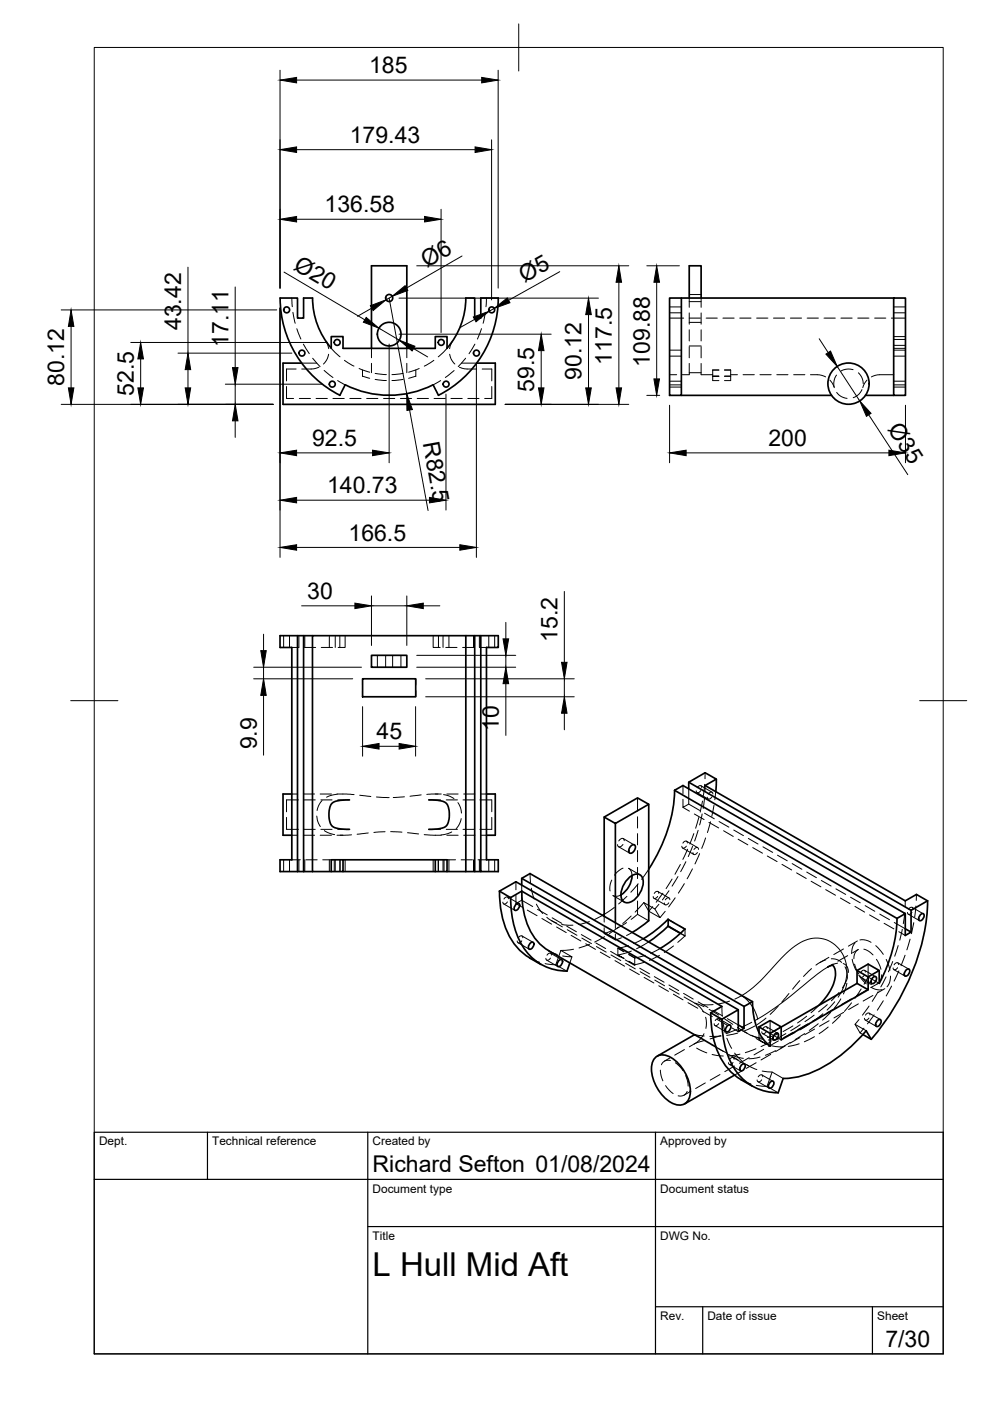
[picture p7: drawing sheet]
<svg xmlns="http://www.w3.org/2000/svg" width="210mm" height="297mm" viewBox="0 0 210 297" stroke-linecap="round" stroke-linejoin="round" font-family="sans-serif">
<!-- layer: Hidden -->
<g fill="none" stroke="#000" stroke-width=".21">
<path d="M61.9 63.2l.1 1.8M62.1 66.2l.5 2.3M62.8 78.2h-2.1v2.6M62.9 69.7l.9 2.2M63.9 77h3.3M64.3 73l1.3 2M66.3 76l1.6 1.7M67.6 77.9a6.5 6.5 0 0 1-3.6 .3M68.7 78.5l1.9 1.5M69.1 72.4l.6 1.5M69.7 75.1l-.3 .9-.8 1.2M70.2 73.9l1.9 1.8"/>
<path d="M73 76.4l2.1 1.2M76.1 78.1l2.3 .8M76.9 79.8h.1M76.9 78.5v1.3M76.9 79.8l1.5 .4M78.8 73.9v1.9M78.8 77v2M79.5 79.2l2.4 .2M85.5 79.2l-2.4 .2M86.3 73.9v1.9M86.3 77v2M88.1 78.5l.1 1.3"/>
<path d="M88.1 79.8l-1.5 .4M88.1 79.8h.1M88.9 78.1l-2.3 .8M92 76.4l-2 1.2M94.8 73.9l-1.9 1.8M95.3 75.1l.3 .9 .8 1.2M95.9 72.4l-.6 1.5M96.3 78.6l-1.9 1.4M97.4 77.9h.1a6.5 6.5 0 0 0 3.5 .3M97.9 77h3.2M98.7 76l-1.5 1.7M100.7 73l-1.3 2"/>
<path d="M102.1 69.7l-.9 2.2M102.2 78.2h2.1v2.6M102.9 66.2l-.5 2.3M103.1 63.2l-.1 1.8M142 67.4h2.9M142 79.4h1.5M142 75.5h2.5M142 74.2h2.5M142 66.3h2.5M142 65.1h2.5M144.7 79.4h1.4v-.4h2.6v.4h2.4M146.1 63.2v2"/>
<path d="M146.1 66.3v2.4M146.1 69.9v2.4M146.1 73.5v2.4M146.1 77.1v1.9M146.1 67.4h2.4M146.1 73.3h2.6M146.1 68.4h2.6M146.1 64h2.6M146.1 62.4h2.6M148.7 63.2v2M148.7 66.3v2.4M148.7 69.9v2.4"/>
<path d="M148.7 73.5v2.4M148.7 77.1v1.9M149.7 67.4h2.4M151.1 78.5h1.3zM151.1 78.5v2.2h1.3M152.4 79.8h-1.3h1.3M153.3 67.4h2.4M153.6 78.5h1.3zM153.6 79.8h1.3M154.9 79.8v.9h-1.3M154.9 78.5v1.3M154.9 79.4h1.5"/>
<path d="M156.8 67.4h2.4M157.5 79.4h2.4M160.4 67.4h2.4M161.1 79.4h2.4M164 67.4h2.4M164.7 79.4h2.4M167.6 67.4h2.3M168.3 79.4h2.3M171.1 67.4h2.4M171.8 79.4a5.3 5.3 0 0 1 3.2 .5M174.7 67.4h2.4M177.4 79.5l-.5 1.1-.1 1.4"/>
<path d="M178.3 67.4h2.4M180.9 78.4l-1.1-.2-1.5 .5M181.9 67.4h2.3M182 79l.4 .5a3.1 3.1 0 0 1 .6 1.9M185.4 67.4h2.4M189 67.4h3M189.5 79.4l-3.5 .1-1.2 .4M189.5 73.9h2.5M189.5 71.4h2.5M189.5 75.5h2.5M189.5 74.2h2.5M189.5 66.3h2.5"/>
<path d="M189.5 65.1h2.5M189.5 73.2h2.5M189.5 72h2.5M60.7 81.9v2.6h1.6M63.5 84.5h2.3M67 84.5h2.4M70.6 84.5h2.4M71.6 80.7l1.6 .9M74.2 84.5h2.4M77.7 84.5h2.4M79.5 80.4l2.4 .3M81.3 84.5h2.4"/>
<path d="M84.9 84.5h2.4M85.5 80.4l-2.4 .3M88.5 84.5h2.3M92 84.5h2.4M93.4 80.7l-1.6 .9M95.6 84.5h2.4M99.2 84.5h2.4M104.3 81.9v2.6h-1.5M142 81.6h2.5M142 82.1h2.5M142 80.8h2.5M176 80.6l.4 .6 .5 1"/>
<path d="M177.4 83.2l.2 .2a3 3 0 0 0 2 1.1M182.8 82.6l-.1 .2a2.97 2.97 0 0 1-1.8 1.5M183.8 80.6l-.5 .6-.4 1M189.5 81.6h2.5M189.5 82.1h2.5M189.5 80.8h2.5M60.1 134.8v2.5M61.4 134.8v2.5M61.9 137.3h1.5M63.4 134.8v2.5M64.6 137.3h2.3M64.6 134.8v2.5"/>
<path d="M68.1 137.3h2.4M69.8 134.8v2.5M71.1 134.8v2.5M72.1 134.8v2.5M73.2 134.8v2.5h-1.5M80 138.9v2.6M81.8 138.9v2.6M83.2 138.9v2.6M85 138.9v2.6M91.8 134.8v2.5h1.5M93 134.8v2.5M93.9 134.8v2.5"/>
<path d="M94.5 137.3h2.4M95.2 134.8v2.5M98.1 137.3h2.4M100.4 134.8v2.5M101.6 134.8l.1 2.5h1.4M103.6 134.8v2.5M104.9 134.8v2.5M76.9 146.4v1.3M76.9 143.9v1.3M88.1 143.9l.1 1.3M88.2 146.4l-.1 1.3M60.7 173.3v2.5h2.6"/>
<path d="M61.9 168.3h1.2M61.9 177.1h1.2M63.3 169.6h-2.6v2.5M64.3 168.3h2.4M64.3 177.1h2.4M64.5 169.6h2.3M64.5 175.8h2.3M67.2 173a4.3 4.3 0 0 0 .7 2.2M67.9 168.3h2.4M67.9 177.1h2.4M68 169.6h2.4M68 175.8h2.4"/>
<path d="M68.3 169.7l-.6 .8-.5 1.3M68.8 176.1l.8 .5 1.4 .4M71.5 168.3l3.6 .2M71.5 177.1h1.2M71.5 168.4l-1.5 .3-.8 .3M71.6 169.6h2.5M71.6 175.8h2.5M74.5 177l-2.4 .1M76.3 168.6l2.3 .3M78.1 176.6l-2.4 .3M79.8 169l2.7 .1M81.6 176.3l-2.3 .2"/>
<path d="M82.8 176.3l2.4 .1M85.7 168.9l-2.3 .2M86.4 176.6l2.4 .2M89.3 168.5l-2.4 .3M89.9 177l2.4 .1M90.9 169.6h2.5M90.9 175.8h2.5M92.3 168.3h1.3M92.3 177.1h1.3M92.9 168.3l-2.4 .1M94 168.5l1.4 .4 .8 .4M94.6 169.6h2.4"/>
<path d="M94.6 175.8h2.4M94.7 168.3h2.4M94.7 177.1h2.4M95.8 176.4l-.9 .4-1.4 .2M97.1 170.2a4.2 4.2 0 0 1 .8 2.2M97.8 173.6l-.3 1-.8 1.1M98.2 169.6h2.4M98.2 175.8h2.4M98.3 168.3h2.4M98.3 177.1h2.4M101.7 169.6h2.6v2.5M101.9 168.3h1.2"/>
<path d="M101.9 177.1h1.2M104.3 173.3v2.5h-2.6M131.1 179.5l2.4 1.4M132.1 179a.64 .64 0 0 1-.5 .5 .64 .64 0 0 1-.6-.2l-.1-.2M132.1 177.8l2.4 1.4M132.4 178.3a.53 .53 0 0 0-.5-.6 .53 .53 0 0 0-.6 .5l-.1 .1M135.2 169.2v2.8M135.2 173.2v2.4M135.2 176.7v2.4M144.7 179.8l2.4 1.4M144.8 166.5v1.8M144.8 171.2l1.4 .8"/>
<path d="M145.5 179.4a.47 .47 0 0 1-.4 .4 .47 .47 0 0 1-.5-.3v-.1M145.6 178.4l2.3 1.3M145.7 178.7a.48 .48 0 0 0-.5-.4 .48 .48 0 0 0-.4 .5M146 167.3v3.2l-1.2 .7v-1.7M146 170.5l2.3 1.3M146.9 179.4l-1 2.2M147.1 176.7l-.8 2.3M147.2 172.6l2.1 1.2M147.8 168l2.3 1.4M148 176.1l-.7 2.2M148.2 173.3l-.7 2.3M148.6 167.6l-.1 .1a.47 .47 0 0 1-.4 .4 .47 .47 0 0 1-.5-.4"/>
<path d="M148.6 166.6l2.4 1.4M148.8 167a.48 .48 0 0 0-.5-.5 .48 .48 0 0 0-.5 .5M148.9 172.6l-.6 2.3M148.9 169.8l-.4 2.4M149.4 172.4l2 1.2M149.4 169l-.3 2.4M149.4 166.3l-.3 2.4M149.5 166.5v1.4M149.5 163.8v1.3M149.6 177.7l-.8 2.2M150.3 174.4l2.1 1.1M150.6 174.2l-.6 2.3"/>
<path d="M150.9 169a.48 .48 0 0 1-.5 .4 .48 .48 0 0 1-.4-.3v-.1M151.2 168.3a.45 .45 0 0 0-.5-.4 .45 .45 0 0 0-.4 .4l-.1 .1M151.4 170.7l-.5 2.4M151.7 167.8l-.1 1.8M152.5 174.2l2 1.2M153.4 176.1l2.1 1.2M155.6 176l2 1.2M156.5 177.9l2.1 1.2M158.7 177.8l2 1.2M159.6 179.7l2.1 1.2M161.8 179.5l2 1.2M60.1 182.3v2.5"/>
<path d="M61.4 182.3v2.5M61.9 182.3h1.8M63.4 182.3v2.5M64.6 182.3v2.5M64.9 182.3h2.3M68.4 182.3h1.8M69.8 182.3v2.5M70.9 182.3v2.5M71.1 182.3v2.5M72.1 182.3v2.5M73.2 182.3v2.5M91.8 182.3v2.5"/>
<path d="M92.9 182.3v2.5M93 182.3v2.5M93.9 182.3v2.5M94.1 182.3v2.5M94.8 182.3h1.8M95.2 182.3v2.5M97.8 182.3h2.4M100.4 182.3v2.5M101.3 182.3h1.8M101.6 182.3v2.5M103.6 182.3v2.5M104.9 182.3v2.5"/>
<path d="M106.8 191.7l2.4 1.3M107.6 191.2l-.1 .1a.47 .47 0 0 1-.4 .4 .47 .47 0 0 1-.5-.4M107.6 190.2l2.4 1.3M107.8 190.6a.48 .48 0 0 0-.5-.5 .48 .48 0 0 0-.5 .5M109.4 187v1.7M109.4 191.6l1.4 .8M109.8 199.9l2.4 1.3M110.6 187.6v3.3l-1.2 .7v-1.7M110.6 190.9l2.3 1.3M110.6 199.5a.47 .47 0 0 1-.5 .4 .47 .47 0 0 1-.4-.3v-.1M110.7 198.4l2.3 1.4M110.8 198.8a.48 .48 0 0 0-.4-.4 .48 .48 0 0 0-.5 .4"/>
<path d="M111.8 193l2.1 1.1M112.4 185.2l.1 1.9M112.6 188.3l.7 2.3M113.7 191.7l1.4 2M114 192.8l2 1.2M114.9 194.7l2.1 1.2M115.9 194.5l1 .7 1.1 .5M116.9 195.2l2.3 1.3M117.1 194.6l2 1.2M118 196.5l2.1 1.2M119.1 196l2.4 .2M120.2 196.4l2 1.2"/>
<path d="M120.3 197.1l2 1.2M121.1 198.3l2 1.2M123.3 198.1l2 1.2M123.4 198.9l2 1.2M125 195.4l-2.3 .6M126.3 199.9l2.1 1.2M127.8 194.1l-1.7 .9M128.1 194.3v1.2M128.1 196.7v1.2M128.2 198.6l-2.1 1.1M129.7 186.6l-.4 1.3v1M129.7 197.3l-1.6 .6 2.4 1.4 1.3-.5"/>
<path d="M130 189.9l2.3 1.3M130.2 192.4l-2.1 1.5M130.5 195.6v1.3M130.5 198.1v1.2M131.1 196.6l-1.9 1.4M131.6 189.7l-.7 .3-.9-.1M132.1 184.1l-1.2 .7-.6 .8M132.8 195.6l-2 1.2M132.9 190l-1.7 1.7M133.3 184.1l.6 .8 .1 .7M133.3 184.1l2.4 1.4M133.8 194.2l-1.8 1.6"/>
<path d="M134 197.7l-1.2 .6M135.2 193.9l-1.4 1M135.2 193.9l2.3 1.3M135.2 180.3v2.4M135.2 183.9v2.4M135.2 187.5v2.4M135.2 191v2.9M135.3 187.4l-1.5 1.8M136.4 199l-2.1 1.1M136.5 191.4l-1.8 2M136.5 191.4l2.4 1.3 .8-1M136.5 191.4l1.1 1.8 2.3 1.3"/>
<path d="M137.5 184.3l-1.5 2.1M137.5 199.7l-2.5 1.5M138.4 192.2l-.8 1M138.7 190.5l2.3 1.3M138.9 192.7l1 1.8M139.4 190.1a.47 .47 0 0 1-.4 .4 .47 .47 0 0 1-.5-.4M139.5 189l2.3 1.4M139.7 189.4a.48 .48 0 0 0-.5-.4 .48 .48 0 0 0-.5 .4M140.5 189.4l-1.4 1.9M141 193.2l-1.1 1.3M141.6 194.9l1.3 .8M141.7 194.9h.1"/>
<path d="M141.8 191.4v.1a.47 .47 0 0 1-.5 .4 .47 .47 0 0 1-.5-.4v-.1M141.8 188.9l-1.4 1.9M142 190.8a.45 .45 0 0 0-.4-.5 .45 .45 0 0 0-.5 .4v.1M142.5 186.4l-1.3 2M143.2 190.4l-1.4 1.9M143.7 185.9l-1.2 2M144 196.2l1.2 .8v1.4M144.3 183.3l-1.2 2.1M144.3 197.9l.9 .5zM145.1 187.4l-1.3 2M145.2 198.4l-1.5 1.4M145.4 182.7l-1.1 2.1"/>
<path d="M145.8 180.1l-1 2.1M146.8 184.2l-1.1 2.1M147.9 180.7l-.1 .1a.47 .47 0 0 1-.4 .4 .47 .47 0 0 1-.5-.4M148.1 180.1a.45 .45 0 0 0-.4-.5 .45 .45 0 0 0-.5 .4l-.1 .1M148.3 181l-1 2.2M162.7 181.5l2.1 1.2M164.8 181.3l2.1 1.2M165.8 183.3l2.1 1.2M168 183.1l2 1.2M168.9 185.1l2 1.2M171 184.9l2.1 1.2M172 186.8l2.1 1.2"/>
<path d="M174.1 186.7l2.1 1.2M175.1 188.6l2 1.2M177.2 188.5l2.1 1.1M178.2 190.4l2 1.2M180.3 190.2l2.1 1.2M181.3 192.2l2 1.2M181.3 199.9a3.1 3.1 0 0 0-.7 2.3M181.8 199.5l-1.9 1.1M182.3 199.3h1.3l1.1 .5M183.4 192l2.1 1.2M184.4 194l2 1.2M186.5 193.8l2.1 1.2"/>
<path d="M187.5 195.8l2 1.1M189.6 195.6l2.3 1.3M190.6 197.5l1.3 .8M191.3 197l-.5 2.3M191.8 193.5l-.3 2.3M191.9 191v1.3M192.6 193.8l2.3 1.4M193 199.1l-.7 2.3M193.4 193.4l-.1 .1a.47 .47 0 0 1-.4 .4 .47 .47 0 0 1-.5-.4v-.1M193.4 192.4l2.4 1.3M193.6 192.8a.48 .48 0 0 0-.5-.5 .48 .48 0 0 0-.5 .5M193.7 195.6l-.4 2.4"/>
<path d="M194.2 192.1l-.3 2.4M194.3 189.6v1.3M112.3 203.1l2.1 .9M115.6 204.3l2.2 .3M115.9 203.6l2.4 1.3M116.3 201.6l1.9 .8M116.7 203.1v.1a.47 .47 0 0 1-.5 .4 .47 .47 0 0 1-.5-.4M116.8 202.1l2.3 1.4M116.9 202.5a.48 .48 0 0 0-.5-.4 .48 .48 0 0 0-.4 .4M117.8 204.6l2.4 1.3M118.9 201.5l2.4 1.4-2-.2M118.9 201.5l-1.1 3.1"/>
<path d="M121.3 202.9l-.5 1.3M121.6 201.3l-2.7 .2M124.2 200.1l2.1 1.2M125 200.2l-2.2 .8M126.4 200.7l2.1 1.2M127.3 201.9l2 1.2M129.5 201.7l2 1.2M129.5 202.5l2.1 1.2M130.4 203.7l2 1.2M131 201v1.5M131 201l1.3 .8M132.3 203.2l-1.3-.7 1.3 .7"/>
<path d="M132.5 203.5l2.1 1.2M132.7 204.2l2 1.2M133.2 200.5l-2.2 .5 1.3 .8M133.3 203.8l1.3 .7zM133.3 202.4l1.3 .7zM133.5 205.5l2.1 1.1M133.9 201.6l-2.9 .9M134.6 203.1v1.5M135.6 205.3l2.1 1.2M135.7 206l2.1 1.2M136.6 207.2l2 1.2M136.6 204l-2 .5"/>
<path d="M136.8 202.6l-2.2 .5M138.7 207.1l2.1 1.1M138.8 207.8l2.1 1.2M139.7 209l2 1.2M139.8 202.6l-2.1 1M140 201.1l-2.1 1M141.8 208.8l2.1 1.2M141.9 209.6l2.1 1.2M142.8 210.8l2 1.2M142.8 200.6l-2 1.3M144.9 210.6l2.1 1.2M145 211.4l2.9 1.7 1.3 1.5"/>
<path d="M145.9 212.6l2 1.2M147.3 219.4l2 .3M147.3 219.4h.1M148 212.4l2.1 1.2M148.9 214.4l2.1 1.1M149.3 219.2l-1.1 1.4-2 1.3M149.6 215.7l.2 1-.1 1.3M151.1 214.2l2.1 1.2M151.6 217.4l2.3 1.4M152.1 216.1l2 1.2M152.4 217l-.1 .1a.46 .46 0 0 1-.4 .4 .46 .46 0 0 1-.5-.4M152.4 216l2.4 1.3"/>
<path d="M152.6 216.4a.48 .48 0 0 0-.5-.5 .48 .48 0 0 0-.5 .5M152.9 219.7h-2.4M153.1 213.4v2.1M153.3 216.6l.5 2.4M154.2 216l2.3 1.3M155.2 217.9l1.3 .8M156.4 219l-2.3 .5M158.2 218.9l-.3-.1 1.4 .8M159.2 219.5l.9 .3 1.4 .3M160.1 217.5l-2.6 1.2M160.9 219v1.5M161.7 219.1l2.3 1.4"/>
<path d="M162.4 215.9l-1.9 1.4M162.5 218.7v.1a.48 .48 0 0 1-.5 .4 .48 .48 0 0 1-.5-.4M162.5 217.7l2.4 1.4M162.7 218.1a.48 .48 0 0 0-.5-.5 .48 .48 0 0 0-.5 .5M163.3 216.4v2.7l2.3 1.4M165 219.2l-2.3 .7M165 213.4l-1.7 1.7M165.6 217.7l-2.3 1.4M167.3 210.7l-1.5 1.8M168.1 217.5l-2.1 1.2M168.1 218.9l-2 1.2M169.6 207.9l-1.6 1.8"/>
<path d="M169.6 220l-2.1 1.2M170.6 219.1l-2 1.3M171 215.5l-1.9 1.4M171.2 217.1l-2 1.2M172.1 205.4l-1.7 1.6M172.7 219.8l-2.2 1.1M172.7 218.2l-2.1 1.2M173.5 217.1l-1.9 1.4M173.7 213.1l-1.7 1.6M174.3 215.3l-2 1.2M175.1 203.5l-2.1 1.1M175.6 217.7l-1.9 1.5"/>
<path d="M175.7 203l-1.9 1.1M175.8 216.4l-2.1 1.2M176.1 214.6l-1.7 1.7M176.3 203.3a3 3 0 0 1 2.2 .8M176.6 204.4l-1.1 .6M177.4 213.6l-2.1 1.1M178.2 215.3l-1.7 1.7M178.3 211.8l-1.4 1.9M178.8 201.2l-2 1.2M178.9 214.6l-2.1 1.2M179.2 205l.3 1 .2 1.3M179.6 208.5l-.8 2.2"/>
<path d="M179.7 202.6l-2 1.2M180.5 211.8l-2.1 1.2M180.6 212.6l-1.6 1.8M180.7 203.4l.8 2.3M181.2 204.4l.9 2.1M181.3 217.2l1.1 1.8 .8-1M181.9 201.4l-1.1 .6M182 212.8l-2.1 1.2M182 201.3l-.7 .7-.3 1.3M182.1 206.8l1.6 1.8M182.1 216.2l-.8 1 2.3 1.3M182.4 219l.5 .3"/>
<path d="M182.5 207.2l2.3 1.3M182.6 209.7l-1.3 2M182.8 207.4l1.1 .9 .9 .4M183.2 201.2l1.1 .5 .8 .8M183.3 206.8h-.1a.46 .46 0 0 1-.4 .4 .46 .46 0 0 1-.5-.4M183.3 205.7l2.4 1.4M183.5 216.3l2.3 1.3M183.5 206.1a.45 .45 0 0 0-.4-.4 .45 .45 0 0 0-.5 .3l-.1 .1M183.6 210l-2.1 1.2M184.1 207.1l-.9 1.6M184.1 207.1l2.3 1.4M184.1 204.4v2.7"/>
<path d="M184.2 215.8v.1a.47 .47 0 0 1-.5 .4 .47 .47 0 0 1-.4-.4M184.3 213.3l-1.4 1.9M184.3 214.8l2.3 1.4M184.4 215.2a.44 .44 0 0 0-.4-.5 .44 .44 0 0 0-.4 .4l-.1 .1M184.7 209.3l1.3 .5h1M185.1 211.1l-2.1 1.1M185.3 215.2l-1.4 1.9M185.7 200.5l1.6 1.8M185.8 203.4l1 2.1M186.1 208.6l-1.5 .8M186.2 210.3l-1.3 2M186.9 206.7l-.1 1-.4 .7-.5 .2"/>
<path d="M187.3 212.2l-1.3 2M187.6 209.6l-1.5 .9M187.9 207.1l-1.1 2.1M187.9 203.4l.8 2.3M188.8 207l-.2 1.2-.5 1M189 209.1l-1.1 2.1M189.3 203.9l-.9 2.1M189.5 205.6l2.4 1.4M190.3 205.2a.47 .47 0 0 1-.5 .5 .47 .47 0 0 1-.4-.5M190.4 204.1l2.3 1.4M190.4 200.5l-.7 2.2M190.5 204.5a.44 .44 0 0 0-.4-.4 .44 .44 0 0 0-.4 .3l-.1 .2"/>
<path d="M190.6 205.9l-1 2.1M191.9 202.5l-.8 2.3M140 226.9l.2 1.3 .3 1M141.1 230.2l.8 .9 .8 .7M142 224.3l-1.1 .7M142.1 224.8h-.2a1.51 1.51 0 0 0-1.7 .9M143.2 225.3l1.1 1 .5 .7M145.1 222.5l-2.1 1.2M145.4 228l.4 1.3 .1 1M145.7 231.4a1.53 1.53 0 0 1-1.9 .9M146.5 231.4l-1.5 .8M149.5 229.6l-2 1.2"/>
<path d="M151.8 222l2.4 1.3M152.2 222.2l1.2 .7M152.7 227.8l-2.1 1.2M154.1 220.1l1 2.2M154.4 223.5l2.1 1.2M154.6 225.7l2.4 1.3M155.3 223.8l2.3 .6M155.4 225.3a.47 .47 0 0 1-.5 .4 .47 .47 0 0 1-.4-.4M155.5 224.2l2.3 1.4M155.6 224.6a.48 .48 0 0 0-.5-.4 .48 .48 0 0 0-.4 .4M155.7 226l-2 1.2M155.8 223.3l1.6 1.7"/>
<path d="M157.1 228.9l2.1 .9M157.2 227.1l-1.5 .9M157.5 225.3l1.3 .7M158.3 225.7l2.2 1.1M158.8 224.2l-2 1.2M160.3 220.2l1.4 .8M160.3 225.3l-2.1 1.2M160.7 229.3l2.4 1.4M161.1 224.1l-2.3 .4M161.5 228.9v.1a.47 .47 0 0 1-.5 .4 .47 .47 0 0 1-.5-.4M161.5 227.9l2.4 1.4M161.6 227.1l2.1 .2 2.4 1.3"/>
<path d="M161.7 228.3a.48 .48 0 0 0-.5-.5 .48 .48 0 0 0-.4 .5M161.9 222.5l-2 1.2M162.5 221.3l-1.6-.8 2.4 1.3M162.6 230.3l2.4 1.4M163.4 223.5l-2 1.2M163.6 221.7l2.3 .3M163.7 227.3l-1.1 3-2.2-.2M164.4 222.8l-2.1 .9M165 220.7l-2 1.2M166.5 221.7l-2.1 1.3M167.6 221l-2.1 1.2M169.4 221.3l-2.3 .6"/>
</g>
<!-- layer: Visible -->
<g fill="none" stroke="#000" stroke-width=".36">
<path d="M59.4 63.2h3.7v4.2h1.3v-4.2h1.9a16.5 16.5 0 0 0 3.9 10.7v-2.5h2.5v2.5h19.6v-2.5h2.5v2.4a16.2 16.2 0 0 0 4-10.6h1.8v4.2h1.3v-4.2h3.7a23.1 23.1 0 0 1-12.6 20.6l-1.2-2.2M59.4 63.2a23.1 23.1 0 0 0 12.7 20.6l1.1-2.2M63.9 77h-3.9v8.7h45v-8.7h-3.9M78.8 73.9v-17.5h7.5v17.5M142 63.2h2.5v20.6h-2.5zM144.5 63.2h45M146.1 63.2v-6.8h2.6v6.8M189.5 63.2h2.5v20.6h-2.5zM91.8 81.6a20.6 20.6 0 0 1-18.6 0M144.5 83.8h31.8M183.5 83.8h6M63.1 134.8v50"/>
<path d="M64.4 134.8v50h1.9M66.3 134.8h-6.9v2.5h2.5v45h-2.5v2.5h5M78.8 138.9h7.5v2.6h-7.5zM98.8 134.8h6.8v2.5h-2.5v45h2.5v2.5h-3.7v-50M100.6 134.8v50h-1.8M76.9 143.9h11.2v3.8h-11.2zM61.9 168.3h-1.9v8.8h1.9M74.1 169.6l-1.9 .1a2.22 2.22 0 0 0-2.4 2.5 3.3 3.3 0 0 0 .9 3.2l1.5 .4h1.9M90.9 169.6l1.9 .1a2.22 2.22 0 0 1 2.4 2.5 3.3 3.3 0 0 1-.9 3.2l-1.5 .4h-1.9M103.1 168.3h1.9v8.8h-1.9M128.1 173.2l7.1-4 2.3 1.3-7 4.1zM128.1 173.2v21.1"/>
<path d="M130.5 174.6v21M133.7 179.4l.3-.2 .5-.1a1.16 1.16 0 0 1-1 1.8 1.01 1.01 0 0 1 .2-1.5zM137.5 170.5v24.7M143 167.6l1.8-1.1 47.1 27.2-1.7 1zM143 167.6a32 32 0 0 1-5.5 16.7M146 167.3v-1.5l3.5-2 2.4 1.4-2.4 1.3 42.4 24.5 2.4-1.4 2.4 1.4M146 165.8l47.2 27.2 3.5-2M151.9 165.2l-.1 2.6M70.2 184.8h-3.9v-50h32.5v50h-4M70.2 182.3h2.5v2.5h-2.5zM72.7 182.3h22.1v2.5h-2.5v-2.5M72.7 184.8h19.6"/>
<path d="M100.6 184.8h1.3M105.9 188.9a17.7 17.7 0 0 0 3.9 12.1 16.1 16.1 0 0 0 4.9 3.5M108.3 190.3a18 18 0 0 0 3.6 11.8 10.7 10.7 0 0 0 8.3 3.8M109.4 191.8l.6-.2a.97 .97 0 0 1-.8 1.4 .84 .84 0 0 1 .2-1.2zM110.6 186.2l47.2 27.2 1.7-1-47.1-27.2-1.8 1v1.4M110.6 188.9a15.2 15.2 0 0 0 4.1 11.4l1.7 1.3 30.9 17.8M128.1 193.9l-.3 .2M133 186.5a2.18 2.18 0 0 1 2.9-.9 2.99 2.99 0 0 1 0 3.4 3.9 3.9 0 0 1-2.9 2.4 1.66 1.66 0 0 1-1.3-2.3 5.5 5.5 0 0 1 1.3-2.6zM134 185.6a5.2 5.2 0 0 1-2.3 4.1M137.5 195.2l-3.4 2.5M141.6 194.9l3.6 2.1a25.8 25.8 0 0 1-5.2 4.1M141.6 196.4l2.7 1.5z"/>
<path d="M141.6 194.9a25.8 25.8 0 0 1-5.2 4.1M141.7 196.4l-1.8 1.5-2.4 1.8M141.7 194.9v1.4M190.2 194.7a30.6 30.6 0 0 1-3.8 13.8M191.9 193.7v4.6l1.3-.7-1.3-.7M193.2 193v4.6M195.1 194l.7-.3a.97 .97 0 0 1-.9 1.5 .84 .84 0 0 1 .2-1.2zM196.7 191a47.3 47.3 0 0 1-10.8 27.9l-1.2 1.4M112.4 200l.6-.2a.97 .97 0 0 1-.8 1.4 .84 .84 0 0 1 .2-1.2zM118.5 203.7l.6-.2a.97 .97 0 0 1-.8 1.4 .84 .84 0 0 1 .2-1.2zM120.8 204.2l-.6 1.7M150.7 214.7l2.4 1.4"/>
<path d="M150.7 214.7a17.7 17.7 0 0 0 3.9 12.1 15.6 15.6 0 0 0 4.9 3.5M153.1 216.1a18 18 0 0 0 3.6 11.8 10.7 10.7 0 0 0 8.3 3.8l1.1-3a20.7 20.7 0 0 0 12.6-5.3l2.5-2.3 2.5-2.6 1 1.9M154.2 217.6l.6-.3a.97 .97 0 0 1-.8 1.5 .84 .84 0 0 1 .2-1.2zM156.5 214.1l-47.1-27.1-3.5 1.9 2.3 1.4 2.4-1.4 42.5 24.5-2.4 1.3M156.5 217.3l1.3 .7M157.8 213.4v4.6l-1.3 .7v-4.6l-3.4 2M159.6 212.4a11.4 11.4 0 0 0 3.7 9.4M160.9 217.7l2.4 1.4v2.7M160.9 217.7l2.4-1.3 2.3 1.3-2.3 1.4M160.9 217.7v1.3M164.3 219.3l.6-.3a.97 .97 0 0 1-.8 1.5 .84 .84 0 0 1 .2-1.2zM175.5 205l.6-.2a.49 .49 0 0 1 .6-.1 .49 .49 0 0 1 .2 .5 6.7 6.7 0 0 1-1.6 6l-1.6 1.9"/>
<path d="M181.7 205.8l2.4-1.4 2.3 1.4-2.3 1.3zM181.7 208.5l-16.1 9.2v2.8l18.5-10.6M181.7 205.8v2.7M182.9 219.3l1.8 1.1M184.1 207.1v2.8l-2.4-1.4M185 207.3l.7-.2a.97 .97 0 0 1-.9 1.4 .84 .84 0 0 1 .2-1.2zM186 216.4l.7-.2a.97 .97 0 0 1-.9 1.4 .84 .84 0 0 1 .2-1.2zM186.4 205.8v2.7M192.1 205.7l.6-.2a.97 .97 0 0 1-.8 1.4 .84 .84 0 0 1 .2-1.2zM139.1 224.1a3.2 3.2 0 0 1 3.9 .6 8.9 8.9 0 0 1 3.3 7.5 2.44 2.44 0 0 1-1.5 2 2.44 2.44 0 0 1-2.6-.5 8.8 8.8 0 0 1-4-7.9l.2-.7zM151.8 222l-4.5-2.6-8 4.5M155.7 228l-10.5 6"/>
<path d="M157.2 225.8l.6-.2a.97 .97 0 0 1-.8 1.4 .84 .84 0 0 1 .2-1.2zM163.3 229.5l.6-.3a.97 .97 0 0 1-.8 1.5 .84 .84 0 0 1 .2-1.2z"/>
<circle cx="60.8" cy="65.7" r=".62"/>
<circle cx="64" cy="74.9" r=".62"/>
<circle cx="71.5" cy="72.6" r=".62"/>
<circle cx="82.5" cy="63.2" r=".75"/>
<circle cx="82.5" cy="70.8" r="2.51"/>
<circle cx="93.5" cy="72.6" r=".62"/>
<circle cx="101" cy="74.9" r=".62"/>
<circle cx="104.3" cy="65.7" r=".62"/>
<circle cx="70.5" cy="81.4" r=".62"/>
<circle cx="94.6" cy="81.4" r=".62"/>
<circle cx="179.9" cy="81.3" r="4.4"/>
</g>
<!-- layer: Hidden Narrow -->
<g fill="none" stroke="#000" stroke-width=".21">
<path d="M147.6 212.8l-.2-.1 1.9 .8M148.8 213h2.4M150.3 214l2.1 1.2M152.8 219.6l-2.2 .7M153.4 215.9l2 1.3M154.7 212.3l-2.3 .5M156.2 218.3l-2.3 .9M156.4 217.8l2 1.3M157.2 211.1l1.3 1 1.1 1.4M157.2 211.1l-1.4 .7M157.3 211.1h-.1M159.4 216.7l-2.2 1.1"/>
<path d="M159.5 219.6l2.2 .8M166.6 219.1l-2.1 1.2M168.6 218.9l-2.2 1M169.7 217.3l-2 1.2M171.6 217.1l-2 1.3M172.6 215.2l-1.9 1.4M174.5 214.9l-1.9 1.5M175.4 213l-1.8 1.5M177 212.4l-1.6 1.8M177.6 204.2l-2.1 .8M177.9 210.4l-1.6 1.8M178.3 210.5l-.6 .9"/>
<path d="M178.8 204.3l.5 .2 .4 .5 .2 1.2M179.7 207.4l-1.1 2.1M147.7 222.2l2.2 1M149.4 220.6l-2.2 .8M151 223.6l2.4 .3M156.9 223.5l-2.4 .4M160.3 222.4l-2.3 .8M163.5 220.9l-2.1 1M165.2 220.2l-2.3 .3"/>
</g>
<!-- layer: Visible Narrow -->
<path d="M159.6 213.5l.6 1.2 .4 1.3M175.5 205l-2.1 1.5a95.9 95.9 0 0 1-13.4 9.9M178.3 210.5a7.7 7.7 0 0 0-2.7-11.1 7 7 0 0 0-7.4 1.4l-1.7 1.5-2 2.1a30.4 30.4 0 0 1-7.2 6.7" fill="none" stroke="#000" stroke-width=".21"/>
<!-- layer: BORDER -->
<path d="M20 10.1h180v276.9h-180zM110 5.1v10M15 148.6h10M195 148.6h10" fill="none" stroke="#000" stroke-width=".21"/>
<!-- layer: TITLEBLOCK -->
<path d="M20 240.1h180v46.9h-180zM20 250h180M44 240.1v9.9M78 240.1v46.9M139 240.1v46.9M78 260.1h122M139 277.1h61M149 277.1v9.9M185 277.1v9.9" fill="none" stroke="#000" stroke-width=".25"/>
<!-- layer: FD_Dimensions -->
<g fill="none" stroke="#000" stroke-width=".21">
<path d="M59.4 14.9v46.2M62.9 17h39.2M105.6 14.9v46.2M62.9 31.7h37.8M104.2 29.6v34M39.9 56.6v18.3M60.2 57.7l17.1 10.1M62.9 46.5h27.1M88.3 56.4h45M93.5 44.4v26.1M98 54.3l-11.8 6.8M118.7 57.6l-10.9 6.1"/>
<path d="M131.2 59.8v22.4M137.1 56.4h6.9M139.2 59.8v20.5M13 65.7h45.7M15.1 69.2v13M27.7 72.6h41.7M29.8 76.1v6.1M37.7 74.9h24.2M39.9 78.4v3.8M49.9 60.8v17.1M59.4 65.3v52.9M78.8 65.3l-3 1.8"/>
<path d="M80.3 69.6l4.3 2.5M82.5 63.2l3.7 20.3M82.5 72.9v25.2M83.1 62.8l-1.2 .8M84.6 63.2h42.3M84.6 70.9h32.3M87.7 73.9l3 1.8M100.6 67.7l-3 1.7M101 77v41.2M104.8 65.4l-1.1 .6M114.7 74.3v7.9M124.8 66.7v15.5"/>
<path d="M173.7 71.8l1.9 3M177.5 77.7l4.8 7.3M13 85.7h44.9M47.8 81.5h20.5M49.9 81.5v4.2M49.9 89.2v3.5M62.9 96h16.1M86.8 86.9l4 21.4M94.6 83.6v24.5M107.1 85.7h26.2M137.1 83.8h2.8M142 85.9v12.2"/>
<path d="M145.5 96h43M184.2 88l8.3 12.6M192 85.9v12.2M62.9 116.1h34.6M62.9 106.1h28.2M55.9 134.5v3.5M63.9 128.4h11.3M78.8 126.4v10.4M78.8 128.4h7.5M86.3 126.4v10.4M88.3 138.9h21M89.7 128.4h3.6"/>
<path d="M107.3 132v3.5M107.3 138.9v2.6M119.7 125.4v15M53.8 143.9h21M53.8 141.5h22.8M55.9 141.5v2.4M55.9 147.4v12.7M76.9 149.8v10.5M80.4 158.2h4.2M88.1 149.8v10.5M88.3 141.5h21M90.3 147.7h31.5"/>
<path d="M90.3 143.9h31.5M107.3 145v10.9M119.7 143.9v3.8M119.7 151.2v3.5"/>
</g>
<g fill="#000" stroke="#000" stroke-width=".21">
<path d="M59.4 17l3.5-.6v1.2zM102.1 16.4l3.5 .6-3.5 .6zM59.4 31.7l3.5-.6v1.2zM100.7 31.1l3.5 .6-3.5 .6zM59.4 46.5l3.5-.6v1.2zM90 45.9l3.5 .6-3.5 .6zM131.2 56.4l.6 3.4h-1.2zM139.2 56.4l.6 3.4h-1.2zM15.1 65.7l.6 3.5h-1.2zM29.8 72.6l.6 3.5h-1.2zM39.9 74.9l.5 3.5h-1.1zM49.3 77.9h1.2l-.6 3.6z"/>
<path d="M77.6 67.3l2.7 2.3-3.3-1.3zM78.5 64.8l3.4-1.2-2.8 2.2zM83.1 62.8l2.8-2.2 .6 1zM84.6 72.1l3.4 1.3-.6 1zM100.4 67.2l3.3-1.2-2.8 2.2zM104.8 65.4l2.7-2.2 .6 1zM114.7 70.9l.6 3.4h-1.1zM124.8 63.2l.6 3.5h-1.2zM175.1 75.1l1-.7 1.4 3.3zM14.5 82.2h1.2l-.6 3.5zM29.2 82.2h1.2l-.6 3.5zM39.3 82.2h1.1l-.5 3.5z"/>
<path d="M49.9 85.7l.6 3.5h-1.2zM59.4 96l3.5-.6v1.2zM79 95.4l3.5 .6-3.5 .6zM86.2 83.5l1.2 3.3-1.1 .2zM114.2 82.2h1.1l-.6 3.5zM124.2 82.2h1.2l-.6 3.5zM130.6 82.2h1.2l-.6 3.5zM138.6 80.3h1.2l-.6 3.5zM142 96l3.5-.6v1.2zM182.3 85l2.4 2.6-1 .7zM188.5 95.4l3.5 .6-3.5 .6zM59.4 116.1l3.5-.6v1.2z"/>
<path d="M59.4 106.1l3.5-.6v1.1zM91.1 105.5l3.5 .6-3.5 .5zM97.5 115.5l3.5 .6-3.5 .6zM55.3 138h1.2l-.6 3.5zM75.2 127.9l3.6 .5-3.6 .6zM86.3 128.4l3.4-.5v1.1zM106.7 135.5h1.1l-.5 3.4zM55.9 143.9l.6 3.5h-1.2zM76.9 158.2l3.5-.6v1.2zM84.6 157.6l3.5 .6-3.5 .6zM107.3 141.5l.5 3.5h-1.1zM119.7 147.7l.5 3.5h-1.1z"/>
<path d="M119.1 140.4h1.1l-.5 3.5z"/>
</g>
<text font-size="7" x="79" y="270.6">L Hull Mid Aft</text>
<g font-size="4.9">
<text x="78.3" y="15.5">185</text>
<text x="74.2" y="30.3">179.43</text>
<text x="68.8" y="45">136.58</text>
<text x="62" y="57" transform="rotate(31 62 57)">Ø20</text>
<text x="90.5" y="56.8" transform="rotate(-30 90.5 56.8)">Ø6</text>
<text x="111.2" y="60" transform="rotate(-29 111.2 60)">Ø5</text>
<text x="38.4" y="70" transform="rotate(-90 38.4 70)">43.42</text>
<text x="48.5" y="73.6" transform="rotate(-90 48.5 73.6)">17.11</text>
<text x="129.8" y="77.3" transform="rotate(-90 129.8 77.3)">117.5</text>
<text x="137.8" y="77.7" transform="rotate(-90 137.8 77.7)">109.88</text>
<text x="13.6" y="81.8" transform="rotate(-90 13.6 81.8)">80.12</text>
<text x="28.4" y="83.9" transform="rotate(-90 28.4 83.9)">52.5</text>
<text x="113.3" y="83" transform="rotate(-90 113.3 83)">59.5</text>
<text x="123.3" y="80.5" transform="rotate(-90 123.3 80.5)">90.12</text>
<text x="66.2" y="94.6">92.5</text>
<text x="89.6" y="94" transform="rotate(80 89.6 94)">R82.5</text>
<text x="162.9" y="94.6">200</text>
<text x="188.1" y="91" transform="rotate(57 188.1 91)">Ø35</text>
<text x="69.3" y="104.6">140.73</text>
<text x="73.9" y="114.6">166.5</text>
<text x="65.2" y="127">30</text>
<text x="118.2" y="136.1" transform="rotate(-90 118.2 136.1)">15.2</text>
<text x="105.8" y="155.1" transform="rotate(-90 105.8 155.1)">10</text>
<text x="54.4" y="158.9" transform="rotate(-90 54.4 158.9)">9.9</text>
<text x="79.8" y="156.8">45</text>
<text x="79" y="248.5">Richard Sefton 01/08/2024</text>
<text x="187.7" y="285.7">7/30</text>
</g>
<g font-size="2.5">
<text x="21" y="242.9">Dept.</text>
<text x="45" y="242.9">Technical reference</text>
<text x="79" y="242.9">Created by</text>
<text x="140" y="242.9">Approved by</text>
<text x="79" y="252.8">Document type</text>
<text x="140" y="252.8">Document status</text>
<text x="79" y="262.9">Title</text>
<text x="140" y="262.9">DWG No.</text>
<text x="140" y="279.9">Rev.</text>
<text x="150" y="279.9">Date of issue</text>
<text x="186" y="279.9">Sheet</text>
</g>
</svg>
